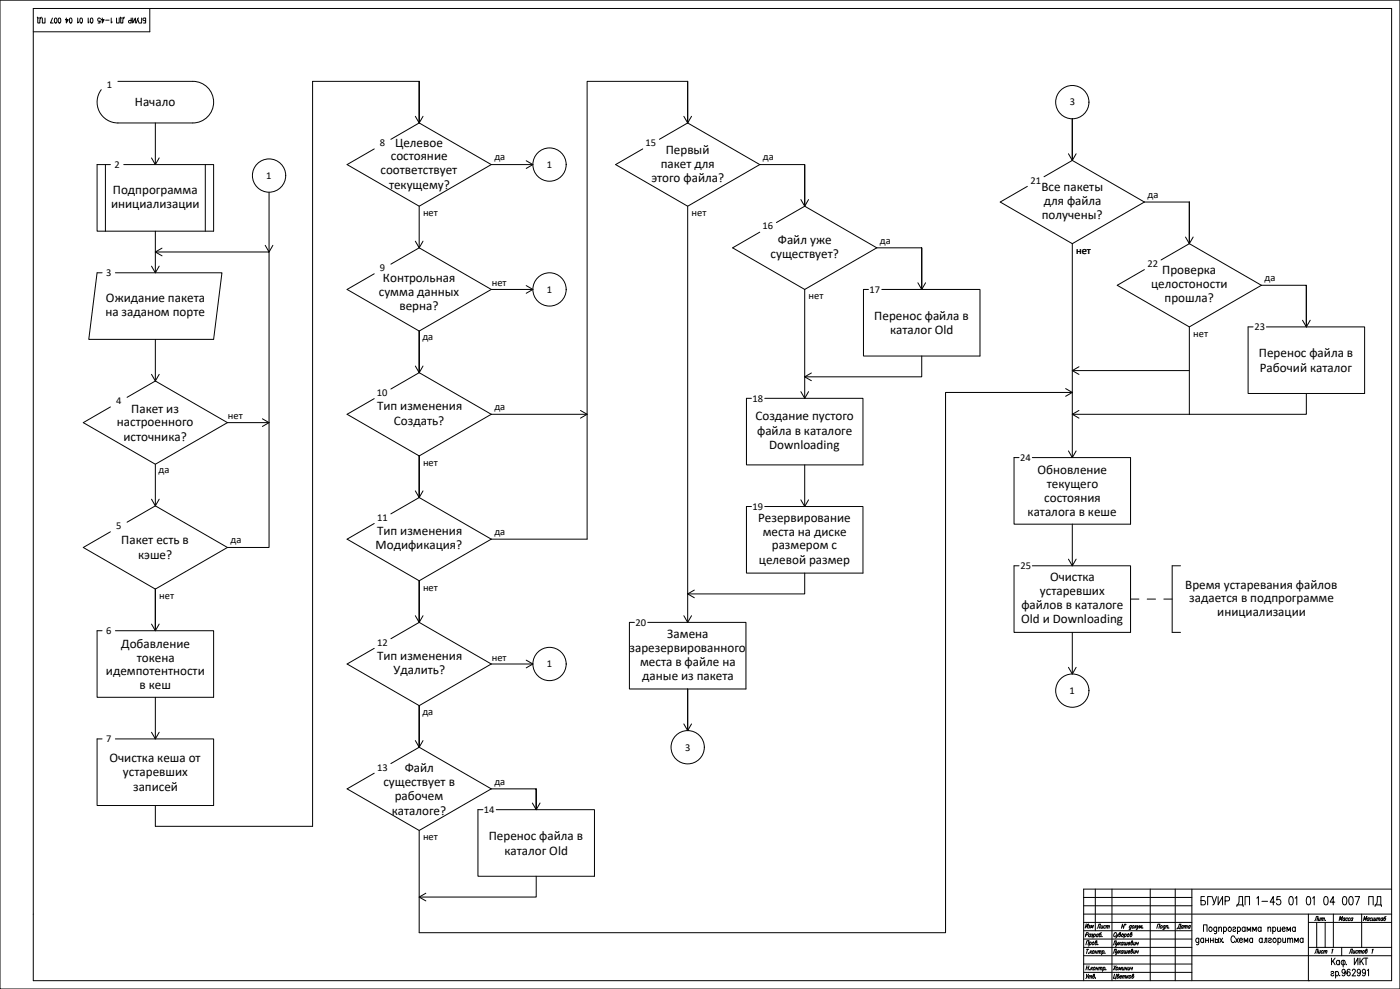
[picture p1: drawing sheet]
<svg xmlns="http://www.w3.org/2000/svg" width="841mm" height="594mm" viewBox="0 0 841 594" stroke-linecap="round" stroke-linejoin="round" font-family="sans-serif">
<!-- layer: KONTUR -->
<path d="M0 0h841v594h-841z" fill="none" stroke="#000" stroke-width=".6"/>
<g fill="none" stroke="#000" stroke-width=".6">
<path d="M20 5h816v584h-816zM90 5v14h-70M658 534v25M668 534v55M691 534v55M706 534v55M716 534v55M836 534h-185v55M651 549h185M786 549v40M786 554h50M801 549v20"/>
<path d="M818 549v20M716 574h120M786 569h50M806 569v5"/>
</g>
<path d="M791 554v15M796 554v15M651 574h65M651 569h65M651 579h65M651 564h65M651 584h65" fill="none" stroke="#000" stroke-width=".6"/>
<g fill="none" stroke="#000" stroke-width=".6">
<path d="M676 555l-1 3-1-3v3M676 555v1zM680 556a1.1 1.1 0 0 0-2 1 .7 .7 0 0 0 1 1v-1M680 556l-1 2h-1M680 556h1a.8 .8 0 0 1 0 1 .8 .8 0 0 1-1 0zM682 556v2M682 557l1 1M683 556l-1 1M683 556v2l1-2M683 558h.1M684 558l1-2v1l1-1v2M686 557h.1"/>
<path d="M695 558l1-3h1l-1 3M697 556h1a.8 .8 0 0 1 0 1 .8 .8 0 0 1-1 0zM700 556a.7 .7 0 0 0-1 1 .7 .7 0 0 0 0 1l1-1M700 556l-1 2M701 556h1l-1 2M701 556l-1 2M702 557h.1M804 553l1-2v1l2-1-1 2M808 552l-1-1v1v1h1M808 551v2M810 552l-1-1a.9 .9 0 0 0-1 1 .9 .9 0 0 0 1 1M811 552v-1a.8 .8 0 0 0-1 1 .8 .8 0 0 0 1 1"/>
<path d="M813 552l-1-1-1 1 1 1M813 551l-1 2M652 568l1-3h1v3M652 562l1-1 1-1h-1l-1 3M653 570h1M653 570v3M654 573h.1M655 566a.8 .8 0 0 1 0 1 .8 .8 0 0 1-1 0M655 566l-1 2M655 571v2M655 561l-1 1v1l1-1M655 561v2"/>
<path d="M655 572l1 1M656 561v1M656 571l-1 1M656 562v1h-1M656 566h1a.8 .8 0 0 1 0 1 .8 .8 0 0 1-1 0zM657 571a.8 .8 0 0 1 0 1 .8 .8 0 0 1-1 0zM657 561h1a.8 .8 0 0 1 0 1 .8 .8 0 0 1-1 0M657 561v3M658 572h1M658 571v2M658 566a.7 .7 0 0 1 1 1 .7 .7 0 0 1-1 0v-2h1l-1 1M659 571v2"/>
<path d="M660 567h.1M660 561h-1v1v1l1-1M660 572l1-1-1 2M660 561l-1 2M660 571l-1 2M661 572l1-1-1 2M662 560l-1 1-1 1a.7 .7 0 0 0 1 0 .7 .7 0 0 0 0-1h-1M662 562h.1M662 571h1a.8 .8 0 0 1 0 1 .8 .8 0 0 1-1 0M662 571v3M664 573h.1M669 568l1-3h1l-1 3"/>
<path d="M669 573l1-3h1l-1 3M671 561l-1-1-1 1v2l1-1M671 561v2l1-2M671 566v2l1-2M671 571v2l1-2M671 563l-1 1M671 568h-1M671 573l-1 1M672 566v2M672 571v2M673 567v1M673 572v1"/>
<path d="M673 561a.7 .7 0 0 1 0 1 .7 .7 0 0 1-1 0l1-2-1 1M673 566l-1 1M673 571l-1 1M674 561a.8 .8 0 0 1 1 1 .8 .8 0 0 1-1 0zM675 566h-1l-1 1 1 1v-1M675 571h-1v1v1v-1M675 566l-1 2M675 571l-1 2M675 566v2l1-1M675 571v2l1-1M676 561a.8 .8 0 0 1 1 1 1 1 0 0 1-2 0M676 561l-1 3"/>
<path d="M676 566v2l1-1M676 571v2l1-1M677 566v2M677 571v2M677 561h1a.8 .8 0 0 1 0 1 .8 .8 0 0 1-1 0zM678 567h1l-1-1a.9 .9 0 0 0 0 1 .9 .9 0 0 0 0 1l1-1M678 572h1v-1a.7 .7 0 0 0-1 1 .7 .7 0 0 0 0 1l1-1M680 561a.7 .7 0 0 1 0 1 .7 .7 0 0 1-1 0v-2h1l-1 1M680 566a.7 .7 0 0 1 0 1 .7 .7 0 0 1-1 0l1-2v1M680 571a.7 .7 0 0 1 0 1 .7 .7 0 0 1-1 0l1-2v1M681 566v2l1-1M681 571v2l1-1"/>
<path d="M682 566v2M682 571v2M683 566v1h1M683 571v1h1M684 566l-1 2M684 571l-1 2M653 581h1M653 585v2M653 580l-1 3M654 585l-2 3M654 587l1-1v2M654 586v2"/>
<path d="M654 580v3M654 582h.1M655 587l1-1v2M656 581l-1 2M656 582v1M657 581l-2 1M657 581a.7 .7 0 0 1 1 1 .7 .7 0 0 1-1 0zM657 586a.7 .7 0 0 1 1 1 1 1 0 0 1-2 0l1-2v1M658 587h.1M659 582h1M659 581l-1 2M660 581l-1 2"/>
<path d="M660 581h1v2M660 581v2M661 581h1v2M663 581a.8 .8 0 0 1 1 1 .8 .8 0 0 1-1 0M663 581l-1 3M664 582h.1M669 580l1 3M670 585l-1 3h1M671 580l-2 3M671 581a.8 .8 0 0 1 1 1 1 1 0 0 1-2 0zM671 585l-1 3M672 586a.7 .7 0 0 1 0 1 .7 .7 0 0 1-1 0v-2h1l-1 1"/>
<path d="M672 583v-2l1 1 1-1-1 2M673 587h1v-1a.7 .7 0 0 0-1 1 .7 .7 0 0 0 0 1l1-1M674 581v2l1-1M674 586h1v2M675 586l-1 2M675 586h1v2M675 581v2M676 582h1M676 581v2M677 581v2M677 586v2M677 587l1 1"/>
<path d="M678 581l-1 2 1-1M678 586l-1 1M678 586h1a.8 .8 0 0 1 0 1 .8 .8 0 0 1-1 0zM679 581l-1 2M679 581v1h1M680 581v2M681 586a.7 .7 0 0 1 0 1 .7 .7 0 0 1-1 0v-2h1l-1 1"/>
</g>
<!-- layer: 0 -->
<path d="M651 539h65M651 559h65M651 554h65M651 544h65M786 589h.1" fill="none" stroke="#000" stroke-width=".6"/>
<g fill="none" stroke="#000" stroke-width=".6">
<path d="M71 49h45a13 13 0 0 1 12 12 13 13 0 0 1-12 13h-45a13 13 0 0 1-11-7 13 13 0 0 1 1-13M252 49h-64v447h-95v-12M413 49h-60v275h-58M93 74v25M250 70l2 4 2-4M252 74v-25v25M252 74l-17 10M252 74l43 25M411 70l2 4 2-4M413 74v-25v25M413 74l-17 10M413 74l43 25"/>
<path d="M63 99v40M66 99h-8v40h70v-40h-54M91 95l2 4 3-4M123 99v40M225 89l-16 10 43 25 43-25M295 99h25M316 97l4 2-4 2M386 89l-16 10 43 25 43-25M456 99h27v25v-25M642 92l2 4 2-4M644 96v-25v25M644 96l-17 10"/>
<path d="M644 96l43 25M162 115v36M481 120l2 4 3-4M617 112l-16 9 43 25 43-25M93 139v25M252 124v25M413 124v250M456 139l-16 10 43 25 44-25M466 134l17-10 44 25M687 121h27M91 160l2 4 3-4M93 151h69v178h-25"/>
<path d="M97 149l-4 2 4 3M159 147l3 4 2-4M250 145l2 4 2-4M252 149l-17 10M252 149l43 25M527 149h27v25v-25M644 146v103h70M712 142l2 4 3-4M714 146v-25v25M714 146l-17 10M714 146l44 25M61 164h-3l-5 40h75l5-40h-64"/>
<path d="M225 164l-16 10 43 25 43-25M295 174h25M316 172l4 2-4 2M483 174v65M522 174h-3v40h70v-40h-59M551 170l3 4 2-4M687 162l-16 9 43 25 44-25M758 171h27v25v-25M714 196v53M753 196h-3v40h70v-40h-59M782 192l3 4 2-4M93 204v25"/>
<path d="M250 220l2 4 2-4M554 214v12h-71M91 225l2 4 3-4M93 229l-17 10M93 229l44 25M225 239l-16 10 43 25 43-25M252 224v-25v25M252 224l-17 10M252 224l43 25M451 239h-3v40h70v-40h-59M481 235l2 4 3-4M487 224l-4 2 4 3"/>
<path d="M640 233l4 3-4 2M644 236h-76v324h-316v-61M644 223h70M648 220l-4 3 4 2M785 236v13h-71M66 244l-16 10 43 25 44-25M137 254h25M158 252l4 2-4 2M295 249h58M349 247l4 2-4 2M644 249v26M648 247l-4 2 4 2"/>
<path d="M93 279v25M483 279v25M612 275h-3v40h70v-40h-59M642 271l2 4 2-4M91 300l2 4 3-4M250 295l2 4 2-4M252 299v-25v25M252 299l-17 10M252 299l43 25M66 319l-16 10 43 25 44-25M93 304l-17 10M93 304l44 25"/>
<path d="M225 314l-16 10 43 25 43-25M451 304h-3v40h70v-40h-59M481 300l2 4 3-4M644 315v25M612 340h-3v40h70v-40h-59M642 336l2 4 2-4M709 340h-5v40h5M417 354l-4 3 4 2M483 344v13h-70M679 360h5M689 360h5M699 360h5"/>
<path d="M61 379h-3v40h70v-40h-59M91 375l2 4 3-4M93 379v-25v25M250 370l2 4 2-4M252 374v-25v25M252 374l-17 10M252 374l43 25M381 374h-3v40h70v-40h-59M411 370l2 4 2-4M644 380v25M225 389l-16 10 43 25 43-25M295 399h25"/>
<path d="M316 397l4 2-4 2M93 419v25M642 401l2 4 2-4M91 440l2 4 3-4M411 435l2 4 2-4M413 439v-25v25M61 444h-3v40h70v-40h-59M250 445l2 4 2-4M252 449v-25v25M252 449l-17 10M252 449l43 25M225 464l-16 10 43 25 43-25"/>
<path d="M295 474h27v12v-12M290 486h-3v40h70v-40h-59M320 482l2 4 2-4M256 537l-4 2 4 2M322 526v13h-70"/>
<circle cx="644" cy="61" r="10"/>
<circle cx="330" cy="99" r="10"/>
<circle cx="162" cy="105" r="10"/>
<circle cx="330" cy="174" r="10"/>
<circle cx="330" cy="399" r="10"/>
<circle cx="644" cy="415" r="10"/>
<circle cx="413" cy="449" r="10"/>
</g>
<g fill="none" stroke="#000" stroke-width=".6">
<path d="M22 10v1h3v-1M23 11v3h1l1-3M25 11v3h2v-3M31 11l-1 3h2M33 11a1.4 1.4 0 0 1 1 1 1.4 1.4 0 0 1-1 2zM35 11a1.4 1.4 0 0 1 2 1 1.4 1.4 0 0 1-2 2zM40 11v3l1-2h-2M42 11a1.4 1.4 0 0 1 1 1 1.4 1.4 0 0 1-1 2zM47 11v3v-1M48 11a1.4 1.4 0 0 1 2 1 1.4 1.4 0 0 1-2 2zM53 11v3l1-1M55 11a1.4 1.4 0 0 1 1 1 1.4 1.4 0 0 1-1 2z"/>
<path d="M60 11a.9 .9 0 0 0-1 0 .9 .9 0 0 0 0 1 .9 .9 0 0 0 1 1v1h-1M61 11v3l2-2h-2M63 12h3M67 11v3v-1M70 11v3h2v-3M72 10v1h3v-1M73 11v3h1v-3M79 11v3h-2v-2h2M80 11v3l1-3v3M83 11v3M83 11l-1 3M85 11v3h-1"/>
<path d="M87 12h-1v-1h1v3h-1M723 560v-4h2v4M727 557a1.1 1.1 0 0 1 1 1 1.1 1.1 0 0 1-2 1zM731 557a1.1 1.1 0 0 0-2 1 1.1 1.1 0 0 0 2 1M731 557v3l-1 1M732 558l1-1h1v3M732 557v3M735 557a1.1 1.1 0 0 1 2 1 1.1 1.1 0 0 1-2 1M735 557v4M738 557a1.1 1.1 0 0 1 2 1 1.1 1.1 0 0 1-2 1zM741 557h1v1l-1 1v1l1-1M743 557h1a1.1 1.1 0 0 1 1 1 1.1 1.1 0 0 1-2 1"/>
<path d="M743 557v4M748 557a1.1 1.1 0 0 0-2 1 1.1 1.1 0 0 0 2 1M748 557v3M749 560v-3l1 2 1-2v3M753 560v-3l1 2 1-2v3M758 557h-1a1.1 1.1 0 0 0-1 1 1.1 1.1 0 0 0 2 1M758 557v3M762 558v-1h1v3M762 557v3M765 557a1.1 1.1 0 0 1 1 1 1.1 1.1 0 0 1-1 1M765 557v4M767 557l1 2v1l1-1"/>
<path d="M769 557v3M770 558h2v-1a1.1 1.1 0 0 0-2 1 1.1 1.1 0 0 0 2 1M773 560v-3l1 2 1-2v3M778 557a1.1 1.1 0 0 0-2 1 1.1 1.1 0 0 0 2 1M778 557v3M720 564a1.1 1.1 0 0 0-2 1 1.1 1.1 0 0 0 2 1M720 564v3h-1M723 564a1.1 1.1 0 0 0-2 1 1.1 1.1 0 0 0 2 1M723 564v2M724 565h2M724 564v2M726 564v2"/>
<path d="M727 565h2M727 564v2M729 564v2M730 565a1 1 0 0 1 2 0 1 1 0 0 1-1 1h-1M730 564v2M732 564v2M733 564l1 2M734 564l-1 2M735 566h.1M742 563a1.2 1.2 0 0 0-2-1 1.2 1.2 0 0 0 0 2v1a1.2 1.2 0 0 0 0 1 1.2 1.2 0 0 0 2-1M742 564l2 2M744 564l-2 2"/>
<path d="M745 565h1v-1a1.1 1.1 0 0 0-1 1 1.1 1.1 0 0 0 1 1M747 566v-2l1 2 2-2v2M752 564a1.1 1.1 0 0 0-1 1 1.1 1.1 0 0 0 1 1M752 564v2M758 564a1.1 1.1 0 0 0-2 1 1.1 1.1 0 0 0 2 1M758 564v2M759 566h1v-2h1v2M762 564h1h1l-2 2h1h1M765 564a1.1 1.1 0 0 1 2 1 1.1 1.1 0 0 1-2 1zM768 564a1.1 1.1 0 0 1 2 1 1.1 1.1 0 0 1-2 1M768 564v4M771 564v2h1v-1"/>
<path d="M772 564v2M773 564h1h1v2M773 564v2M775 564h1l1 2M778 566v-2l1 2 1-2v2M783 564h-1a1.1 1.1 0 0 0-1 1 1.1 1.1 0 0 0 2 1M783 564v2M800 576v4M801 577l1 3M802 576l-2 2M805 577h-1a1.1 1.1 0 0 0-1 1 1.1 1.1 0 0 0 2 1M805 577v3"/>
<path d="M807 577v4M809 579h.1M814 576v4l2-4v4M817 576v4M818 577l1 3M819 576l-2 2M821 576v4M800 584h1l-1 2h1M802 584h1a1.1 1.1 0 0 1 1 1 1.1 1.1 0 0 1-2 1M802 584v4M805 586h.1M808 584a1.1 1.1 0 0 1-2-1 1.1 1.1 0 0 1 2 0v3h-2"/>
<path d="M811 583v-1a2 2 0 0 0-2 2 2 2 0 0 0 1 2 1.1 1.1 0 0 0 1-1 1.1 1.1 0 0 0-2-1v1M812 583l1-1 1 1-2 3h2M817 584a1.1 1.1 0 0 1-2-1 1.1 1.1 0 0 1 2 0v3h-2M820 584a1.1 1.1 0 0 1-2-1 1.1 1.1 0 0 1 2 0v3h-2M821 583l1-1v4"/>
<circle cx="807" cy="578" r="1.3"/>
</g>
<text font-size="10.1" x="720" y="546">БГУИР ДП 1-45 01 01 04 007 ПД</text>
<g font-size="7.9">
<text x="81" y="64">Начало</text>
<text x="237" y="88">Целевое</text>
<text x="400" y="92">Первый</text>
<text x="235" y="96">состояние</text>
<text x="397" y="101">пакет для</text>
<text x="229" y="105">соответствует</text>
<text x="234" y="113">текущему?</text>
<text x="391" y="109">этого файла?</text>
<text x="68" y="117">Подпрограмма</text>
<text x="626" y="115">Все пакеты</text>
<text x="67" y="125">инициализации</text>
<text x="627" y="123">для файла</text>
<text x="626" y="132">получены?</text>
<text x="467" y="147">Файл уже</text>
<text x="463" y="155">существует?</text>
<text x="698" y="165">Проверка</text>
<text x="230" y="169">Контрольная</text>
<text x="692" y="173">целостоности</text>
<text x="228" y="178">сумма данных</text>
<text x="64" y="182">Ожидание пакета</text>
<text x="700" y="182">прошла?</text>
<text x="63" y="190">на заданом порте</text>
<text x="240" y="186">верна?</text>
<text x="525" y="192">Перенос файла в</text>
<text x="535" y="201">каталог Old</text>
<text x="756" y="215">Перенос файла в</text>
<text x="757" y="223">Рабочий каталог</text>
<text x="79" y="248">Пакет из</text>
<text x="227" y="246">Тип изменения</text>
<text x="70" y="256">настроенного</text>
<text x="237" y="255">Создать?</text>
<text x="454" y="252">Создание пустого</text>
<text x="455" y="261">файла в каталоге</text>
<text x="74" y="265">источника?</text>
<text x="462" y="270">Downloading</text>
<text x="623" y="285">Обновление</text>
<text x="629" y="293">текущего</text>
<text x="627" y="302">состояния</text>
<text x="617" y="310">каталога в кеше</text>
<text x="455" y="313">Резервирование</text>
<text x="227" y="321">Тип изменения</text>
<text x="458" y="322">места на диске</text>
<text x="73" y="327">Пакет есть в</text>
<text x="226" y="330">Модификация?</text>
<text x="83" y="336">кэше?</text>
<text x="464" y="330">размером с</text>
<text x="456" y="339">целевой размер</text>
<text x="631" y="349">Очистка</text>
<text x="712" y="354">Время устаревания файлов</text>
<text x="625" y="357">устаревших</text>
<text x="614" y="366">файлов в каталоге</text>
<text x="714" y="362">задается в подпрограмме</text>
<text x="731" y="370">инициализации</text>
<text x="613" y="375">Old и Downloading</text>
<text x="401" y="383">Замена</text>
<text x="73" y="389">Добавление</text>
<text x="378" y="391">зарезервированного</text>
<text x="82" y="397">токена</text>
<text x="227" y="396">Тип изменения</text>
<text x="385" y="400">места в файле на</text>
<text x="64" y="406">идемпотентности</text>
<text x="236" y="405">Удалить?</text>
<text x="386" y="408">даные из пакета</text>
<text x="84" y="414">в кеш</text>
<text x="66" y="458">Очистка кеша от</text>
<text x="74" y="466">устаревших</text>
<text x="243" y="464">Файл</text>
<text x="230" y="472">существует в</text>
<text x="80" y="475">записей</text>
<text x="237" y="481">рабочем</text>
<text x="235" y="489">каталоге?</text>
<text x="294" y="505">Перенос файла в</text>
<text x="303" y="513">каталог Old</text>
</g>
<g font-size="6.3">
<text x="64" y="53">1</text>
<text x="643" y="63">3</text>
<text x="228" y="88">8</text>
<text x="388" y="88">15</text>
<text x="69" y="101">2</text>
<text x="297" y="96">да</text>
<text x="328" y="101">1</text>
<text x="458" y="96">да</text>
<text x="160" y="107">1</text>
<text x="619" y="110">21</text>
<text x="689" y="119">да</text>
<text x="254" y="130">нет</text>
<text x="415" y="130">нет</text>
<text x="458" y="138">16</text>
<text x="529" y="146">да</text>
<text x="646" y="152">нет</text>
<text x="689" y="160">22</text>
<text x="64" y="166">3</text>
<text x="228" y="163">9</text>
<text x="295" y="172">нет</text>
<text x="760" y="169">да</text>
<text x="328" y="176">1</text>
<text x="486" y="180">нет</text>
<text x="522" y="176">17</text>
<text x="717" y="202">нет</text>
<text x="754" y="198">23</text>
<text x="254" y="204">да</text>
<text x="226" y="238">10</text>
<text x="70" y="243">4</text>
<text x="452" y="241">18</text>
<text x="137" y="252">нет</text>
<text x="297" y="246">да</text>
<text x="254" y="280">нет</text>
<text x="613" y="277">24</text>
<text x="95" y="284">да</text>
<text x="452" y="306">19</text>
<text x="70" y="318">5</text>
<text x="227" y="313">11</text>
<text x="297" y="321">да</text>
<text x="139" y="326">да</text>
<text x="613" y="342">25</text>
<text x="96" y="360">нет</text>
<text x="254" y="355">нет</text>
<text x="382" y="376">20</text>
<text x="64" y="381">6</text>
<text x="227" y="388">12</text>
<text x="295" y="397">нет</text>
<text x="328" y="401">1</text>
<text x="642" y="417">1</text>
<text x="254" y="429">да</text>
<text x="64" y="446">7</text>
<text x="412" y="451">3</text>
<text x="227" y="463">13</text>
<text x="297" y="471">да</text>
<text x="291" y="488">14</text>
<text x="254" y="505">нет</text>
</g>
<text font-size="6.2" x="706" y="559">Дата</text>
<g font-size="5.7">
<text x="788" y="554">Лит.</text>
<text x="818" y="554">Масштаб</text>
<text x="651" y="559">Изм</text>
<text x="658" y="559">Лист</text>
<text x="788" y="574">Лист 1</text>
<text x="809" y="574">Листов 1</text>
</g>
</svg>
